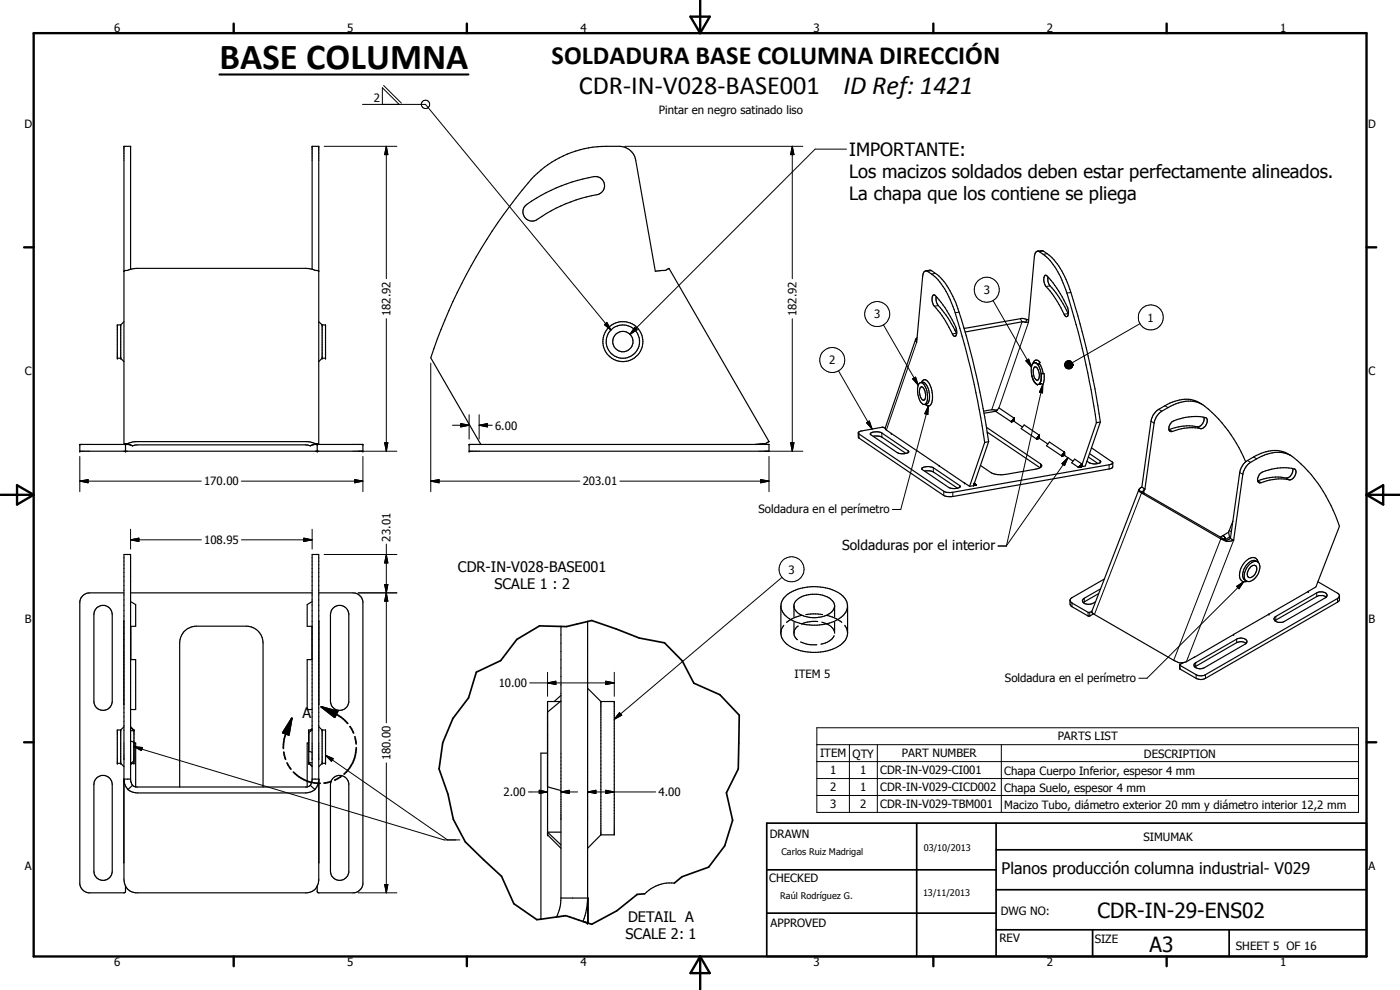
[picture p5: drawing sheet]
<svg xmlns="http://www.w3.org/2000/svg" width="420mm" height="297mm" viewBox="0 0 420 297" stroke-linecap="round" stroke-linejoin="round" font-family="sans-serif">
<g fill="none" stroke="#000" stroke-width=".35">
<path d="M157.6 61.8a47.5 47.5 0 0 1 21-8.8 2.75 2.75 0 0 1 2.8 2.4 2.75 2.75 0 0 1-2.3 3 47.5 47.5 0 0 0-18.5 7.8 2.77 2.77 0 0 1-3.2-1.1 2.77 2.77 0 0 1 .2-3.3zM311.4 75.4a13.6 13.6 0 0 1 6.5 6.9l.8 1.8a152.7 152.7 0 0 1 6.7 23l2 9.8 1.6 9.9M311.4 75.4l1.1-.2a13.3 13.3 0 0 1 6.6 6.9 58.1 58.1 0 0 1 4.4 12.7 250.3 250.3 0 0 1 6.7 31.8M311.4 75.4l-.7 .5-.2 .9-1.9 20-.8-.1M36.2 97.5h-1v10h1M36.2 97.5v10M37.2 96.5l-1 1M39.2 80.8v-36.9h-2v89.4l1.2-.2M93.7 80.8v-36.9h2v89.4l-1.2-.2M95.7 81.3l-4-.8h-50.5l-1.8 .2-2.2 .7M95.7 96.5l1 1M96.7 97.5h1v10h-1"/>
<path d="M96.7 97.5v10M200.7 80.6h.1M277.8 81.3l1.2-.2a12 12 0 0 1 6.1 6.1 68.1 68.1 0 0 1 5.5 15.8 250.3 250.3 0 0 1 6.1 29.5M280 88.6h.6a32.3 32.3 0 0 1 6.5 10.6 1.12 1.12 0 0 1-.7 1.7l-.3-.3a35.1 35.1 0 0 0-6-9.1 3.2 3.2 0 0 1-.1-2.9zM281 88.9a3.5 3.5 0 0 0 1.2 3.4 31.3 31.3 0 0 1 4.9 7.9M287.1 99l-.6 .1M307.8 96.7l-1.1-.1-17.1 3M308.2 95.9l-1.7-.4-17.2 3.1M308.2 95.9l.5 .1M308.2 95.9l-.4 .8M313.6 82.7h.5a34.8 34.8 0 0 1 6.4 9.7v.3a2.18 2.18 0 0 1-.3 2.3l-.6-.3a34.5 34.5 0 0 0-5.9-9.1 3.2 3.2 0 0 1-.1-2.9zM314.5 83.1v.2a3 3 0 0 0 .6 2.5 29.9 29.9 0 0 1 5.5 8.4"/>
<path d="M36.2 107.5l1 1M96.7 107.5l-1 1M274.8 101.9l.3 .8 1.8-19.7a1.36 1.36 0 0 1 1.3-1.7 18.2 18.2 0 0 1 7.8 10.6 231 231 0 0 1 9.5 40.9M274.8 101.9l-9.1 26.4 .3 .7 1.5 1M274.9 101.7l.3 .2M274.9 101.7l-.1 .2M275.2 101.3l-.3 .4M276.2 116.3a.63 .63 0 0 1 .7-.2 .63 .63 0 0 1 .4 .6l.1 .3a2.61 2.61 0 0 1-.2 3.1h-.1a2.97 2.97 0 0 1-.9-3.8zM276.3 114.8a1.83 1.83 0 0 1 2.2 1.7 4.5 4.5 0 0 1-.3 4.7l-.8 .2M276.5 114.8a1.13 1.13 0 0 1 1.1-.9 1.13 1.13 0 0 1 1.1 .9 7.1 7.1 0 0 1 .6 6.7 1 1 0 0 1-1.6-.2M287.1 100v.1M309.7 112.7l.2 .8"/>
<path d="M310 109.1l-.2 .2M310 113.6l.1 .4M310.3 108.8l-.3 .3M310.4 110.2l.3-.1a2.05 2.05 0 0 1 1.2 2.2 1.34 1.34 0 0 1-.7 1.8 3.2 3.2 0 0 1-.8-3.9zM310.6 114.8l.8 .6M310.6 114.8l.2 .2M310.7 108.8l.7 .5M310.7 108.8h-.4M310.7 108.8l.1 .1M310.9 108.9l.2 .1M310.9 115.1l.5 .4v-.1M311.3 109.2l.6 .9 .6 2"/>
<path d="M311.4 115.4h.2M312 109.3l.7 1.2 .3 1.6M312 109.3h-.6M312.1 108.7a1.04 1.04 0 0 0-.9-.7 1.04 1.04 0 0 0-1 .6 5.9 5.9 0 0 0 .4 6.2M312.1 108.7l-.7 .6M312.1 108.7l-.1 .6M312.2 114.7l-.6 .7M312.3 115.2l-.7 .2M312.5 112.1v1.6l-.3 1.1M312.5 115.1l-.5 .2M312.5 113.4l-.2 1.1M313 112.1h.3"/>
<path d="M313 112.1l-.5 .1M313.3 112.1l-.8 .1M313.3 112.1l.1 1.7-.3 1.3-.1 .3-.9-.5M37.7 133.3v2.1M38.4 133.1l2.4-.6h51.3l2.4 .6M38.4 133.1l1.4 .7M39.8 133.8l-1.4-.5h-14.5v2.1h85v-2.1h-14.5l-1.3 .5M39.8 133.8l1.4-.3h50.5l1.4 .3M94.5 133.1l-1.4 .7M95.2 133.3v2.1M95.5 133.2l.1 .1M140.8 133.3h90v2.1h-90z"/>
<path d="M229.8 133.1l1-.6-30-52a3.9 3.9 0 0 1-2.9 .7l-1.2 .2-5.9-33.4a5 5 0 0 0-4.9-4.1 34.2 34.2 0 0 0-15.6 2.3 31.8 31.8 0 0 0-13.7 10.9 160.9 160.9 0 0 0-27.3 50.3l15 25.9M229.8 133.1l-3.2 .2M229.8 133.1l-.5 .2M257.6 130l25.6 17.4 1.1 .3h1.7l47.2-8.3 .8-.5M261.2 130a3.5 3.5 0 0 1 3.5-.1l8 5.4a.68 .68 0 0 1-1 .8h-1.2l-1.2-.3-8-5.4zM262 130.9h1.8l.9 .2 7.2 5M265.7 128.6l-1-.4-6.3 1.1-.8 .4v1.4l25.6 17.6 .7 .2 2.1 .1 46.9-8.3 1-.5 .1-1.3M267.5 130l14.4 9.8M267.5 130v.1M277.7 121.3a4.8 4.8 0 0 0 0-5.2 1.17 1.17 0 0 0-1.8-1 5.5 5.5 0 0 0 1.2 6.2l.3 .1M277.7 121.3l-.3 .1M281.8 139.8l7.7 5.1"/>
<path d="M281.8 139.8h.1M281.9 139.8h.1M294.2 139.7l3.7 2.4a7.6 7.6 0 0 0 4 .2l8.9-1.5 1.3-.5M295.5 132.8l-4.5 13.1M296.1 128.2l16.2 11 .3 .6-.5 .5M296.2 129.6l15.9 10.7M296.7 132.5l-1.2 .3M296.7 132.5l-4.5 13.2M299 123.4l-3.7 .6M299.2 123.1l-1.6-.2-2.4 .5M304.3 126.4l2.6 1.7M304.4 125.5l-4.6-3.1-.9 1.1 4.6 3"/>
<path d="M304.4 125.5l-.9 1M304.4 125.5v.9l-.9 .1M311.9 131.5l2.6 1.7M311.9 130.6l-.8 1.1M311.9 131.5l-.8 .2M311.9 130.6v.9M311.9 130.6l-4.5-3.1-.9 1.1 4.6 3.1M319.5 136.7l2.5 1.6M319.5 135.7l-.9 1.1M319.5 136.7l-.9 .1M319.5 135.7v1M319.5 135.7l-4.6-3.1-.8 1.1 4.5 3.1"/>
<path d="M324.8 139.3l-1.2 .9M324.8 139.3l-.3 .7M324.8 139.3l-2.3-1.5-.9 1.1 2 1.3M326.6 137.1l2.9 2M327 136.1l3.1 2.2a.5 .5 0 0 1 .1 .6 .5 .5 0 0 1-.6 .2h-.3a3.5 3.5 0 0 1-3.1-.8M327.6 134.4l6.4 4.5M329 126.8l-4.5 13.2M330.2 126.6l-4.5 13.2-1.2 .2M330.2 126.6l-1.2 .2M351.6 126.7a14.8 14.8 0 0 1 10.5-1.2 2.31 2.31 0 0 1-1.8 3.1 16.3 16.3 0 0 0-8.9 .9 1.06 1.06 0 0 1-.5-1.7zM360.7 121.3a8.8 8.8 0 0 0-8.8-.7l-2.3 1.2a6.9 6.9 0 0 0-3.5 2.7l-.7 1.9-2.7 19.8M361.3 125.2a2.38 2.38 0 0 1-1.9 2.9 14.9 14.9 0 0 0-8.6 .8"/>
<path d="M373.8 138.6a41.1 41.1 0 0 0-13.3-17.4 10.3 10.3 0 0 0-9.9 1.1 6.2 6.2 0 0 0-4.2 4.7l-2.8 19.7M387.3 136.7a8.7 8.7 0 0 0-8.8-.7l-2.3 1.1a6 6 0 0 0-4.1 4.7l-2.8 19.7M276.8 140.4a3.9 3.9 0 0 1 3.3-.1l8.1 5.6a2.82 2.82 0 0 1-3.3 .4l-8.2-5.5zM277.5 141.4l1.5-.1 1.1 .3 7.2 4.9M289.5 144.9l1.5 1M292.2 145.7l-1.2 .2M292.4 144.9l.7 .6-.9 .2zM324.5 140l-.9 .2M341.7 147.2l.9 .7 23.8 13.8 1.8 .8M341.7 147.2l1.3 .4M341.8 146.9l-14.1 36.5M342.7 146.2l.9 .5"/>
<path d="M342.7 146.2l-.8 .5-.2 .5M343 147.6l24.6 14.3M343.6 146.7l-.6 .9M368.7 159.7l.3 1.5-1.3 .7M368.7 159.7l-2.5 1.5M368.9 159.2l.7 .4M370 156.3l-1.3 3.4M378 142.3a10.7 10.7 0 0 1 6.3-1.9 6.3 6.3 0 0 1 4.5 .6 2.34 2.34 0 0 1-1.9 3 16 16 0 0 0-8.9 .9 1.11 1.11 0 0 1-.4-1.8zM387.9 140.6a2.21 2.21 0 0 1-2.7 2.7 14.6 14.6 0 0 0-7.8 1M37.2 177.9h-10.2a3 3 0 0 0-3.1 2.6v84.8a3.1 3.1 0 0 0 2.6 2.6h10.8l.4-.4v-1.7M39.2 177.9h54.5M95.7 177.9h10.2a3 3 0 0 1 3 2.6v84.8a3.1 3.1 0 0 1-2.6 2.6h-10.8l-.3-.4v-1.6"/>
<path d="M329.7 178.1l-4.6 2.7M330.3 176.7l-4.9 2.8a.78 .78 0 0 0-.5 .6 .78 .78 0 0 0 .3 .8 3 3 0 0 0 3.5-.3M331.4 173.7l-9.9 5.8-.4 .5 .1 1.4 .5 .6 4.8 2.8h.6l1.1-.6M367.6 161.9l.5 .2M368.1 162.1l.1 .4M369.3 161.5l.9 .6M369.3 161.5l-1.2 .6M370.2 162.1l2.8-19.8a5.4 5.4 0 0 1 2.3-3.6 13.4 13.4 0 0 1 10-2.8l1.2 .4a31.6 31.6 0 0 1 10.6 11.1l2.3 4.3 2.6 6.2-7.1 18.2-24.7 14.3M370.2 162.1l-2 .4M375.3 170.2a1.09 1.09 0 0 1 1.6-.4 1.09 1.09 0 0 1 .1 1.6 1.76 1.76 0 0 1-2.4 1.7 2.32 2.32 0 0 1 .7-2.9zM377.3 168.5a3.2 3.2 0 0 0-3.3 2.2 2.78 2.78 0 0 0 0 3.6 3.3 3.3 0 0 0 3.8-2.7 2.17 2.17 0 0 0-1.6-3.5 4.4 4.4 0 0 0-3 5.6l.9 .7M377.6 168.7a1.7 1.7 0 0 0-2.8-1.1 5.4 5.4 0 0 0-2.4 6.3 1.47 1.47 0 0 0 1.9 .5"/>
<path d="M395.5 174.5l6.1 3.6 .4 .6v1.3l-.2 .4-40 23.1a2.99 2.99 0 0 1-2.8 0l-4.9-2.8-.1-1.2M398 179.2a2.43 2.43 0 0 0-2.8-.2l-12.6 7.2M402 178.9l-.6 .7-39.6 22.8a2.99 2.99 0 0 1-2.8 0l-5-2.9M29.1 182.3a2.79 2.79 0 0 1 3-.4 2.79 2.79 0 0 1 1.6 2.5v26a2.75 2.75 0 0 1-2.8 2.7 2.75 2.75 0 0 1-2.7-2.7v-26l.1-.8zM37.2 186.3v25.1M39.2 180.5l1.5 .9v6.5h-1.5M39.2 197.9h1.5v15h-1.5M39.3 187.9v10M93.7 180.5l-1.5 .9v6.5h1.5M93.7 197.9h-1.5v15h1.5M95.7 186.3v25.1M99.9 182.6a2.77 2.77 0 0 1 2.8-.9 2.77 2.77 0 0 1 2 2.3v26.8a2.77 2.77 0 0 1-2.9 2.3 2.77 2.77 0 0 1-2.6-2.7v-26l.2-1.1z"/>
<path d="M168.3 188v81.5M176.3 186.5v90.4M234.3 190a5.9 5.9 0 0 0 4.6 4.8 15.3 15.3 0 0 0 13.6-1.5l1.1-1.1 .8-2.2M234.3 181.8v8.2M235.2 187.6l-.6 1-.3 1.4M238.3 185.1v-3.6a5 5 0 0 1 4.9-3.1 7.1 7.1 0 0 1 7.1 2.5l.2 .7v3.5M238.3 186.7v3.8l1 1.4M239.6 187.8l-1 1-.3 1.1M240.4 192.6a8.7 8.7 0 0 0 4.7 .9M240.6 184.6a10.8 10.8 0 0 0-4.5 2.1M241.8 184.4l2.2-.2 2.9 .2M245.4 186.5a10.1 10.1 0 0 0-4.8 .7"/>
<path d="M246.6 186.7a4.7 4.7 0 0 1 3.8 2.8M248.1 184.6a10.8 10.8 0 0 1 4.5 2.1M250.3 190.7a5.2 5.2 0 0 1-3.9 2.6M250.5 186.7v3.3M250.5 181.9a4.6 4.6 0 0 1-4.1 3.2 7.7 7.7 0 0 1-7.9-2.2l-.2-.7M253.5 187.6l.7 1.5 .2 .9M254.3 182.3a6.4 6.4 0 0 1-4.7 4.4 15.6 15.6 0 0 1-13.2-1.4 4.1 4.1 0 0 1-2-3.9 4.1 4.1 0 0 1 2.6-3.5 14.9 14.9 0 0 1 16 1l.9 1.2 .4 1.3 .1 8.6M321.1 180.2l.6 .7 4.8 2.8 1.2-.3M327.7 183.4l-.1 .3 .9 .7 24 13.8a3.6 3.6 0 0 0 3.6 .3l2.3-1.3M355 198.8h.1M355.2 198.8l-1.2 .7M358.4 197.2h.1"/>
<path d="M358.5 199.1l12.6-7.3a2.35 2.35 0 0 1 3.1 .6l-.3 .7-12.4 7.2a2.24 2.24 0 0 1-3.2-.6zM370.2 190.4l-11.8 6.8M374 193a2.67 2.67 0 0 0-2.9-.2l-12.5 7.4M380.8 184.3h.1M382.7 185.1l12.5-7.2a1.95 1.95 0 0 1 3.1 .8l-.3 .5-12.5 7.2-.5 .3h-1.3a1.03 1.03 0 0 1-1.1-.4 1.03 1.03 0 0 1 .1-1.2zM36.2 219h-1v10h1M36.2 219v10M37.2 218.1l-1 .9M39.2 218.1l1 .9v10h-.9M39.2 218.3l1 .9h-1M92.7 219.8l.9-.8h-.9v10l1 1M93.7 218.6l-.5 .4"/>
<path d="M95.7 218.1l1 .9M96.7 219h1v10h-1M96.7 219v10M168.1 210.5h-3.8v40l4 4M168.3 208.7l-2 1.8M168.3 210.3l-4 3.4M176.3 206.5l4 4M180.3 210.5h4.1v40h-4.1M180.3 210.5v40M29.1 233.3a2.79 2.79 0 0 1 2.9-.4 2.79 2.79 0 0 1 1.7 2.5v26a2.75 2.75 0 0 1-2.8 2.7 2.75 2.75 0 0 1-2.7-2.7v-26l.2-1.2zM36.2 229l1 1M37.2 233.8l.3 1.6 .9 1.5"/>
<path d="M38.4 236.9l1.5 .8 1.3 .2h50.5l1.3-.2 1.5-.8M39.2 233.8h-2v25.1M39.2 222.4l1 .2M39.7 229l-.5 .5M39.8 235.6l-.6-1.6v-67.6h-2v97.4l.5 2M39.8 235.6l1.1 .5h51.1l1.1-.5M39.8 235.6l-1.4 1.3M40.2 228.3l-1 .8M40.2 222.9h.5v13.2M53.9 236.1v-43.2a5 5 0 0 1 5.1-5h14.9a5 5 0 0 1 5 5v43.2M92.7 222.9h-.5v13.2M92.7 225.4l1 .3"/>
<path d="M93.1 235.6l.6-1.6v-67.6h2v97.8a3.7 3.7 0 0 1-3.6 3.7h-51.3l-1.7-.5-.7-.5-.7-1.1M93.1 235.6l1.4 1.3M93.7 233.8h2v25.1M93.7 228.9h-1l1 .9M95.7 234.2l-.3 1.3-.9 1.4M96.7 229l-1 1M99.9 233.6a2.77 2.77 0 0 1 2.8-.8 2.77 2.77 0 0 1 2 2.2v26.8a2.77 2.77 0 0 1-2.9 2.3 2.77 2.77 0 0 1-2.6-2.7v-26l.2-1.2zM164.3 236.1l4 1.1M164.3 226h-2v49.8M168.3 249.7h-4l4 3.8M180.3 250.5l-4 4M168.3 269.5l-.1 2.2-1.2 3.4"/>
<path d="M168.3 269.5h8.3v7.5M176.3 269.5l-.5 4.4-.8 2.6M202.4 265a10.9 10.9 0 0 0-8.9 3.2"/>
<circle cx="186.9" cy="102.5" r="5"/>
<circle cx="186.9" cy="102.5" r="3.1"/>
<circle cx="186.9" cy="102.5" r="6"/>
</g>
<g fill="none" stroke="#000" stroke-width=".3">
<path d="M108.8 31.3h18.9l55.6 67.7M114.8 31.3v-5l5 5M115.1 25.7l5.4 5.2M97.3 43.9h21.8M115.9 43.9l.5 2.5h-1zM115.9 43.9v39.7M187.5 43.9h53.4M237.8 43.9l.5 2.5h-1zM237.8 43.9v39.7M254 44.7h-9.4l-55.6 55.6M313.1 75.3l-1.2 .2M314.3 76.1l-1.2 .2"/>
<path d="M115.9 95.6v39.8M181.4 97.4l.7-.6 1.2 2.2zM190.5 98.2l.7 .7-2.2 1.4zM237.8 95.6v39.8M265.1 97.5l10.5 18.1M279.6 81.2l-1.2 .2M280.7 82l-1.1 .2M281.6 91.7l-1.2 .2M287 100l-1.2 .2M287.8 93.6l-1.1 .3M298 90.2l11.5 20M306.2 95.6l.5 1-9.1 26.3"/>
<path d="M308.6 96.8l-8.8 25.6M315.1 85.8l-1.2 .2M320.6 94.1l-1.2 .2M321.4 87.8l-1.2 .1M342.1 97.1l-20.3 11.7M129.3 109v38.5M251.7 111.3l10 17.4M273.9 113.7l.9-.5 .8 2.4zM275.1 102.7l-9.1 26.3M307.9 108.2l.8-.5 .8 2.5zM313 115.4l-.1 2.5-1-.2zM313 115.4l-11 48.4h-2.5"/>
<path d="M319.5 109.3l2.5 .2-2.5 .1zM319.5 109.6l2.5-.1-2.4 .4zM319.5 109.5h2.5M319.6 109.1l2.4 .4-2.5-.2zM319.6 109.9l2.4-.4-2.3 .6zM319.7 108.8l2.3 .7-2.4-.4zM319.7 110.1l2.3-.6-2.2 .8zM319.8 108.6l.2-.2 2 1.1zM319.8 108.6l2.2 .9-2.3-.7zM319.8 110.3l2.2-.8-2 1zM320 108.4l.3-.1 1.7 1.2zM320 110.5l2-1-1.7 1.1z"/>
<path d="M320.3 108.3l.2-.1 1.5 1.3zM320.3 110.6l1.7-1.1-1.5 1.2zM320.5 108.2h.3l1.2 1.3zM320.5 110.7l1.5-1.2-1.2 1.2zM320.8 108.2h.3l.9 1.3zM321.1 108.2l.9 1.3zM321.3 108.4l.7 1.1zM321.5 108.5l.5 1zM321.7 108.7l.3 .8zM321.8 108.9l.2 .6zM322 109.5l-.9 1.2h-.3zM322 109.5l-.9 1.2z"/>
<path d="M322 109.5l-.7 1zM322 109.5l-.5 .9zM322 109.5l-.3 .7zM322 109.5l-.2 .5zM322 109.5v.2zM23.9 136.9v10.6M107.5 135.4h11.6M108.9 136.9v10.6M115.4 132.8h1l-.5 2.6zM135.8 127.6h5M138.3 127.1l2.5 .5-2.5 .5zM140.8 124.4v7.3"/>
<path d="M143.8 127.6l2.5-.5v1zM143.8 127.6h3.9M143.8 124.4v7.3M229.4 135.4h11.5M230.8 136.9v10.6M237.3 132.8h1l-.5 2.6zM257.8 130.2v1.2M260 126.8l.9-.5 .8 2.4zM264.7 129.9v1.2M272.5 135.3v.5M278.6 121.8l-.1 2.6-1-.3zM278.6 121.8l-8.3 31.1h-2.5"/>
<path d="M304.4 125.5v.9l-.9 .1zM311.9 130.6v.9l-.8 .2zM312.3 139.2v1.1M318.7 139.1l1.8-1.8-1 2.4zM319.5 135.7v1l-.9 .1zM320.5 137.3l-18.5 26.5M330.1 138.3v.6M332.9 139.4v1.3M345.4 126.4l1 .6M347.8 122.8l.9 .6M349.6 121.8l1 .5M350.9 128.9l1 .6"/>
<path d="M359.4 128.1l.9 .5M374.4 138.2l.9 .5M376.2 137.1l.9 .6M23.9 144.4l2.5-.5v1zM23.9 144.4h36.5M39.2 158.8v6M72.4 144.4h36.5M93.7 158.8v6M106.5 143.9l2.4 .5-2.4 .5zM129.3 144.4l2.5-.5v1zM129.3 144.4h44.7M186 144.4h44.8"/>
<path d="M228.3 143.9l2.5 .5-2.5 .5zM280.1 140.3v1.3M283.2 147.4v1.3M286 147.7v1.3M288 145.7v.6M292.4 144.9l.7 .6-.9 .2zM323.6 140.2l1.2-.9-.3 .7zM343.4 148l-.8-.1-14.1 36.5M343.6 146.7l-.4 1.1M372.1 141.8l.9 .5M377.5 144.3l1 .5M386 143.4l.9 .6"/>
<path d="M39.2 162l2.5-.5v1zM39.2 162h21.2M72.5 162h21.2M91.2 161.5l2.5 .5-2.5 .5zM97.3 166.4h21.8M107.5 177.9h11.6M115.4 175.4h1l-.5 2.5zM115.9 177.9l.5 2.5h-1zM115.9 166.4l.5 2.5h-1zM115.9 163.2v53.7M234.7 173.2l-50.3 42.6M325.4 179.5v1.1"/>
<path d="M366.9 160.7l.6 .4 .2 .8M367.2 161.7h-.8l-14.2 36.4M370.2 162.1l-14.1 36.4M371.1 175.9l2.1-1.4-1.4 2.2zM373.2 174.5l-29 29h-2.4M395.2 177.9v1.1M401.4 179.6v1.1M321.7 180.9v1.1M326.5 183.7v1.1M327.1 183.7v1.1M354.1 199.6v1.1M358.8 198.8v1.1"/>
<path d="M371.1 191.8v1M382.9 185v1.1M159 204.9h25.4M164.3 204.9l2.5-.5v1zM164.3 201.7v7.2M181.8 204.4l2.6 .5-2.6 .5zM184.4 201.7v7.2M185.9 213.8l.7 .8-2.2 1.2zM245.1 218.4h162.6v25.4h-162.6zM359 202.4v1.1M361.8 202.4v1.1M40.2 224l2.5 .3-.3 .9z"/>
<path d="M40.2 224l93.1 28h4.7M97.7 226.6l2.3 1-.5 .8zM97.7 226.6l36.6 25.4M115.9 228.9v39M158.6 237.6h5.7M161.8 237.1l2.5 .5-2.5 .5zM168.3 237.6l2.5-.5v1zM168.3 237.6h5M176.3 237.6l2.5-.5v1zM176.3 237.6h20.5M181.8 237.1l2.6 .5-2.6 .5zM245.1 223.4h162.6"/>
<path d="M245.1 228.5h162.6M245.1 233.6h162.6M245.1 238.7h162.6M254.9 223.4v20.4M263.3 223.4v20.4M300.5 223.4v20.4M107.5 267.9h11.6M115.4 265.4h1l-.5 2.5z"/>
<circle cx="127.7" cy="31.3" r="1.25"/>
<circle cx="263.3" cy="94.2" r="3.8"/>
<circle cx="296.1" cy="86.9" r="3.8"/>
<circle cx="345.3" cy="95.2" r="3.8"/>
<circle cx="249.8" cy="108" r="3.7"/>
<circle cx="237.5" cy="170.8" r="3.8"/>
</g>
<g fill="#000">
<circle cx="35.2" cy="107.5" r=".18"/>
<circle cx="36.2" cy="107.5" r=".18"/>
<circle cx="96.7" cy="107.5" r=".18"/>
<circle cx="97.7" cy="107.5" r=".18"/>
<circle cx="23.9" cy="133.3" r=".18"/>
<circle cx="23.9" cy="135.4" r=".18"/>
<circle cx="37.7" cy="133.3" r=".18"/>
<circle cx="37.7" cy="135.4" r=".18"/>
<circle cx="95.2" cy="133.3" r=".18"/>
<circle cx="95.2" cy="135.4" r=".18"/>
<circle cx="108.9" cy="133.3" r=".18"/>
<circle cx="108.9" cy="135.4" r=".18"/>
<circle cx="140.8" cy="133.3" r=".18"/>
<circle cx="140.8" cy="135.4" r=".18"/>
<circle cx="267.5" cy="130" r=".18"/>
<circle cx="275.1" cy="135.2" r=".18"/>
<circle cx="289.5" cy="144.9" r=".18"/>
<circle cx="392.6" cy="177.5" r=".18"/>
<circle cx="370.2" cy="190.4" r=".18"/>
<circle cx="380.8" cy="184.3" r=".18"/>
<circle cx="35.2" cy="229" r=".18"/>
<circle cx="36.2" cy="229" r=".18"/>
<circle cx="40.2" cy="229" r=".18"/>
<circle cx="92.7" cy="229" r=".18"/>
<circle cx="96.7" cy="229" r=".18"/>
<circle cx="97.7" cy="229" r=".18"/>
<circle cx="164.3" cy="250.5" r=".18"/>
<circle cx="176.3" cy="276.9" r=".25"/>
</g>
<g fill="#000">
<path d="M115.9 43.9l.5 2.5h-1zM237.8 43.9l.5 2.5h-1zM181.4 97.4l.7-.6 1.2 2.2zM190.5 98.2l.7 .7-2.2 1.4zM273.9 113.7l.9-.5 .8 2.4zM307.9 108.2l.8-.5 .8 2.5zM313 115.4l-.1 2.5-1-.2zM321.8 108.9l.2 .6zM321.7 108.7l.3 .8zM321.5 108.5l.5 1zM321.3 108.4l.7 1.1zM321.1 108.2l.9 1.3z"/>
<path d="M320.8 108.2h.3l.9 1.3zM320.5 108.2h.3l1.2 1.3zM320.3 108.3l.2-.1 1.5 1.3zM320 108.4l.3-.1 1.7 1.2zM319.8 108.6l.2-.2 2 1.1zM319.8 108.6l2.2 .9-2.3-.7zM319.7 108.8l2.3 .7-2.4-.4zM319.6 109.9l2.4-.4-2.3 .6zM319.7 110.1l2.3-.6-2.2 .8zM319.8 110.3l2.2-.8-2 1zM320 110.5l2-1-1.7 1.1zM320.3 110.6l1.7-1.1-1.5 1.2z"/>
<path d="M320.5 110.7l1.5-1.2-1.2 1.2zM322 109.5l-.9 1.2h-.3zM322 109.5l-.9 1.2zM322 109.5l-.7 1zM322 109.5l-.5 .9zM322 109.5l-.3 .7zM322 109.5l-.2 .5zM322 109.5v.2zM115.4 132.8h1l-.5 2.6zM138.3 127.1l2.5 .5-2.5 .5zM143.8 127.6l2.5-.5v1zM237.3 132.8h1l-.5 2.6z"/>
<path d="M260 126.8l.9-.5 .8 2.4zM278.6 121.8l-.1 2.6-1-.3zM304.4 125.5v.9l-.9 .1zM311.9 130.6v.9l-.8 .2zM319.5 135.7v1l-.9 .1zM318.7 139.1l1.8-1.8-1 2.4zM23.9 144.4l2.5-.5v1zM106.5 143.9l2.4 .5-2.4 .5zM129.3 144.4l2.5-.5v1zM228.3 143.9l2.5 .5-2.5 .5zM292.4 144.9l.7 .6-.9 .2zM323.6 140.2l1.2-.9-.3 .7z"/>
<path d="M39.2 162l2.5-.5v1zM91.2 161.5l2.5 .5-2.5 .5zM115.4 175.4h1l-.5 2.5zM115.9 166.4l.5 2.5h-1zM371.1 175.9l2.1-1.4-1.4 2.2zM115.9 177.9l.5 2.5h-1zM96.4 212.1l4.9 1.3-.9 1.8zM164.3 204.9l2.5-.5v1zM181.8 204.4l2.6 .5-2.6 .5zM185.9 213.8l.7 .8-2.2 1.2zM40.2 224l2.5 .3-.3 .9zM87.6 215.5l-.9 5-1.8-.7z"/>
<path d="M97.7 226.6l2.3 1-.5 .8zM161.8 237.1l2.5 .5-2.5 .5zM168.3 237.6l2.5-.5v1zM176.3 237.6l2.5-.5v1zM181.8 237.1l2.6 .5-2.6 .5zM115.4 265.4h1l-.5 2.5z"/>
</g>
<g fill="none" stroke="#000" stroke-width=".51">
<path d="M87.6 215.5l-.9 5-1.8-.7zM87.6 215.5l-2.1 5.4-.5 3.7M96.4 212.1l4.9 1.3-.9 1.8zM96.4 212.1l5.2 2.6 1.3 .9 1.5 1.5M105.1 218l1 2M85.2 225.7l.5 2.1M86.1 228.9l1.2 1.9M88 231.6a11.1 11.1 0 0 0 8.1 3.4M99.4 234.5l-2.2 .4M102.4 233l-2 1.1M106.5 221l.4 2.2M106.9 224.3a10.8 10.8 0 0 1-3.6 8"/>
<path d="M230.1 247h180v40h-180zM275.1 247v40M298.9 255h111.2M298.9 247v40M176.3 276.9h.1M193.5 268.2l-2.2 .2-6.2 4.9-7.5 4-1-.3M202.4 265l2.3-1.9 8-2.9 4.8-6.4 2.4-7.7-1.9-8.2 3.6-7.2 .3-16.1-5.8-6.2-7.9-3.4-3.4-6.7-5.4-5.4-7.6-1.5-6.9-2.7-7.3-2.5-7.6 1.8-8.1-.2-6.8 4.1-4.8 6.3-7.4 3.5-2.3 7.7-4.7 6.2-3 7.2-1.1 7.9 2.6 7.6 1.6 7.5 3.6 6.8 10.9 10.3 3.7 8.2 6.9 4.8 5.9-.8a7.4 7.4 0 0 1 5.4 .5l3.9 1.3M230.1 274h68.8M230.1 261h68.8M298.9 279h111.2M298.9 267h111.2M327.9 279v8"/>
<path d="M368.9 279v8"/>
</g>
<g fill="none" stroke="#000" stroke-width=".71">
<path d="M10.1 9.9h400v277.1h-400zM70.1 7.1v2.8M140.1 7.1v2.8M207.2 5h5.8l-2.9 4.9zM210.1 0v9.9M280.1 7.1v2.8M350.1 7.1v2.8M7.2 74.2h2.9M410.1 74.2h2.9M.1 148.5h10M5.1 145.6l5 2.9-5 2.9zM410.1 148.5h10"/>
<path d="M410.1 148.5l5-2.9v5.8zM7.2 222.7h2.9M410.1 222.7h2.9M70.1 287v2.9M140.1 287v2.9M210.1 287v10M210.1 287l2.9 5h-5.8zM280.1 287v2.9M350.1 287v2.9"/>
</g>
<path d="M319.5 109.3h2.5" fill="none" stroke="#000" stroke-width=".42"/>
<path d="M319.5 109.7h2.5" fill="none" stroke="#000" stroke-width=".38"/>
<path d="M65.9 22.4h74.7" fill="none" stroke="#000" stroke-width=".63"/>
<text font-size="11" x="65.9" y="20.8">BASE COLUMNA</text>
<g font-size="7.9">
<text x="165.6" y="19.1">SOLDADURA BASE COLUMNA DIRECCIÓN</text>
<text x="173.7" y="28.2">CDR-IN-V028-BASE001</text>
<text x="253.2" y="28.2">ID Ref: 1421</text>
</g>
<g font-size="6.3">
<text x="329.4" y="275.4">CDR-IN-29-ENS02</text>
<text x="345" y="285.6">A3</text>
</g>
<g font-size="5.5">
<text x="254.8" y="46.8">IMPORTANTE:</text>
<text x="254.8" y="53.4">Los macizos soldados deben estar perfectamente alineados.</text>
<text x="254.8" y="59.9">La chapa que los contiene se pliega</text>
</g>
<text font-size="4.8" x="300.6" y="262.1">Planos producción columna industrial- V029</text>
<g font-size="4.4">
<text x="137.4" y="171.6">CDR-IN-V028-BASE001</text>
<text x="148.4" y="176.8">SCALE 1 : 2</text>
<text x="90.8" y="215.5">A</text>
<text x="187.7" y="281.8">SCALE 2: 1</text>
<text x="188.5" y="276.6">DETAIL A</text>
</g>
<text font-size="4.1" x="252.8" y="165">Soldaduras por el interior</text>
<g font-size="3.4">
<text x="34.2" y="9.6">6</text>
<text x="104.2" y="9.6">5</text>
<text x="174.2" y="9.6">4</text>
<text x="244.2" y="9.6">3</text>
<text x="314.2" y="9.6">2</text>
<text x="384.2" y="9.6">1</text>
<text x="112.2" y="30.6">2</text>
<text x="197.7" y="34.2">Pintar en negro satinado liso</text>
<text x="7.4" y="38.4">D</text>
<text x="410.6" y="38.4">D</text>
<text x="295.2" y="88.2">3</text>
<text x="117.2" y="94.9" transform="rotate(-90 117.2 94.9)">182.92</text>
<text x="239" y="94.9" transform="rotate(-90 239 94.9)">182.92</text>
<text x="262.3" y="95.5">3</text>
<text x="344.4" y="96.5">1</text>
<text x="7.5" y="112.6">C</text>
<text x="248.8" y="109.3">2</text>
<text x="410.7" y="112.6">C</text>
<text x="148.6" y="128.9">6.00</text>
<text x="61.2" y="145.7">170.00</text>
<text x="174.9" y="145.7">203.01</text>
<text x="227.7" y="153.9">Soldadura en el perímetro</text>
<text x="61.3" y="163.2">108.95</text>
<text x="117.2" y="162.5" transform="rotate(-90 117.2 162.5)">23.01</text>
<text x="236.6" y="172.1">3</text>
<text x="7.5" y="186.9">B</text>
<text x="410.7" y="186.9">B</text>
<text x="238.5" y="203.4">ITEM 5</text>
<text x="149.7" y="206.2">10.00</text>
<text x="301.6" y="204.6">Soldadura en el perímetro</text>
<text x="246.1" y="227.2">ITEM</text>
<text x="255.9" y="227.3">QTY</text>
<text x="270.7" y="227.2">PART NUMBER</text>
<text x="317.4" y="222.2">PARTS LIST</text>
<text x="343.3" y="227.3">DESCRIPTION</text>
<text x="117.2" y="228.1" transform="rotate(-90 117.2 228.1)">180.00</text>
<text x="249.1" y="232.3">1</text>
<text x="258.2" y="232.3">1</text>
<text x="264.1" y="232.4">CDR-IN-V029-CI001</text>
<text x="301.4" y="232.4">Chapa Cuerpo Inferior, espesor 4 mm</text>
<text x="151.1" y="238.8">2.00</text>
<text x="197.6" y="238.8">4.00</text>
<text x="249.1" y="237.4">2</text>
<text x="258.2" y="237.4">1</text>
<text x="264.1" y="237.4">CDR-IN-V029-CICD002</text>
<text x="301.4" y="237.5">Chapa Suelo, espesor 4 mm</text>
<text x="249.1" y="242.5">3</text>
<text x="258.2" y="242.5">2</text>
<text x="264.1" y="242.5">CDR-IN-V029-TBM001</text>
<text x="301.4" y="242.7">Macizo Tubo, diámetro exterior 20 mm y diámetro interior 12,2 mm</text>
<text x="231" y="251.4">DRAWN</text>
<text x="343.1" y="252.3">SIMUMAK</text>
<text x="7.4" y="261.1">A</text>
<text x="410.7" y="261.1">A</text>
<text x="230.9" y="264.5">CHECKED</text>
<text x="300.3" y="274.4">DWG NO:</text>
<text x="231.3" y="278.2">APPROVED</text>
<text x="300" y="282.6">REV</text>
<text x="328.5" y="283">SIZE</text>
<text x="370.9" y="285.1">SHEET 5 OF 16</text>
<text x="34.2" y="289.9">6</text>
<text x="104.2" y="289.9">5</text>
<text x="174.2" y="289.9">4</text>
<text x="244.2" y="289.9">3</text>
<text x="314.2" y="289.9">2</text>
<text x="384.2" y="289.9">1</text>
</g>
<g font-size="2.7">
<text x="234.5" y="256.6">Carlos Ruiz Madrigal</text>
<text x="277.2" y="255.3">03/10/2013</text>
<text x="234.1" y="269.7">Raúl Rodríguez G.</text>
<text x="277" y="268.7">13/11/2013</text>
</g>
</svg>
